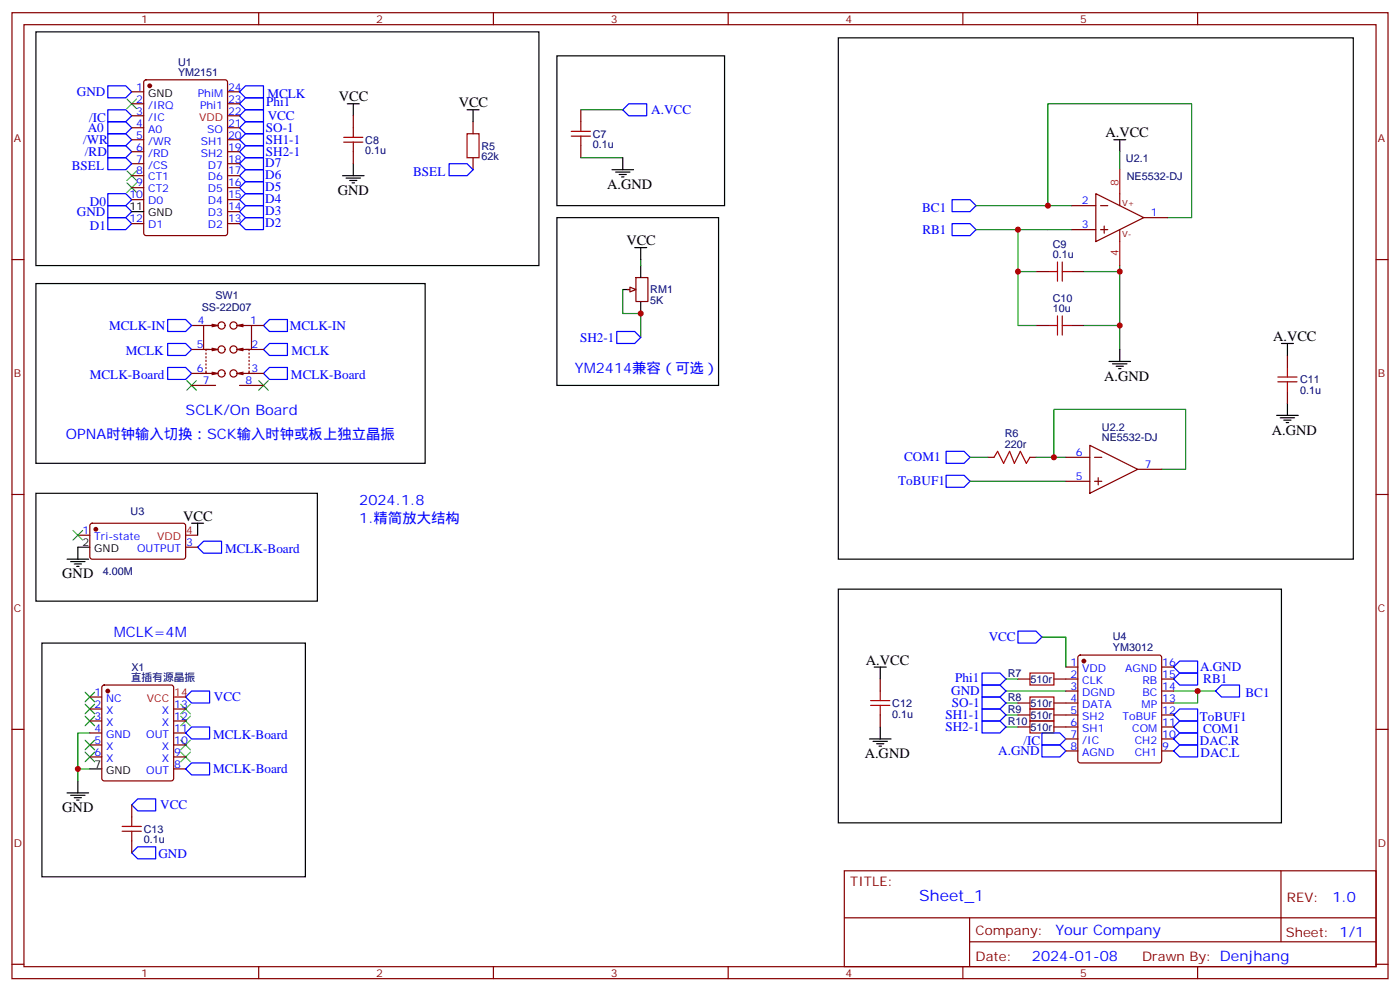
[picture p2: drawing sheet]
<svg xmlns="http://www.w3.org/2000/svg" width="412mm" height="292mm" viewBox="0 0 412 292" stroke-linecap="round" stroke-linejoin="round" font-family="sans-serif">
<g fill="none" stroke="#870000" stroke-width=".35">
<path d="M3.5 3.7h405.4v284.4h-405.4zM7.1 7.3h398.2v277.3h-398.2zM76.2 3.7v3.6M145.3 3.7v3.6M214.5 3.7v3.6M283.6 3.7v3.6M352.8 3.7v3.6M38.8 27h3.5M38.8 30.6h3.5M38.8 34.1h3.5M38.8 37.6h3.5M42.6 23.7l.4-.2h23.3l.7 .4v44.8l-.4 .6-23.6 .1-.6-.5-.1-44.7z"/>
<path d="M67 27h3.6M67 30.6h3.6M67 34.1h3.6M67 37.6h3.6M104.1 34.1v3.5M139.3 35.8v3.6M171.1 32.3v3.5M38.8 41.1h3.5M38.8 44.7h3.5M38.8 48.2h3.5M38.8 51.7h3.5M38.8 55.2h3.5"/>
<path d="M38.8 58.8h3.5M67 41.1h3.6M67 44.7h3.6M67 48.2h3.6M67 51.7h3.6M67 55.2h3.6M67 58.8h3.6M104.1 44.7v3.5M139.3 46.4v3.6M171.1 42.9v3.5M322.8 57l14.1 7.1-14.1 7zM329.8 57v3.5"/>
<path d="M3.5 76.4h3.6M38.8 65.8h3.5M67 65.8h3.6M67 62.3h3.6M305.2 79.9h3.5M315.7 79.9h3.6M315.7 60.5h7.1M315.7 67.6h7.1M324.2 60.5h2.1M324.2 67.6h2.1M325.3 66.5v2.2M329.8 67.6v3.5"/>
<path d="M336.9 64.1h7.1M405.3 76.4h3.6M184.9 85.2h1.7M187.3 81.7h3.6v7.1h-3.6zM305.2 95.8h3.5M315.7 95.8h3.6M379.2 104.6v3.6M379.2 115.2v3.5M291 134.6h1.8M303.4 134.6h1.8M314 134.6h7M321 131.1l14.1 7-14.1 7.1z"/>
<path d="M322.4 134.6h2.2M335.1 138.1h7.1M3.5 145.6h3.6M314 141.7h7M322.4 141.7h2.2M323.5 140.6v2.1M405.3 145.6h3.6M259.3 199.9v3.5M314 196.4h3.5M314 199.9h3.5M317.7 193l.5-.2h23.3l.5 .2 .2 .5v30.4l-.2 .5-.5 .2h-23.3l-.5-.3-.2-.4v-30.4zM342.2 196.4h3.5"/>
<path d="M342.2 199.9h3.5M3.5 214.7h3.6M259.3 210.5v3.5M299.9 214h3.5M299.9 210.5h3.5M299.9 206.9h3.5M310.4 214h7.1M310.4 210.5h7.1M310.4 206.9h7.1M314 203.4h3.5M314 217.5h3.5M342.2 214h3.5"/>
<path d="M342.2 210.5h3.5M342.2 206.9h3.5M342.2 203.4h3.5M342.2 217.5h3.5M405.3 214.7h3.6M314 221.1h3.5M342.2 221.1h3.5M248.7 256.3h156.6v28.3h-156.6zM377.3 256.4v20.8M248.7 270.2h156.5M285.6 277.2h119.6M285.6 270.2v14.1"/>
<path d="M3.5 283.8h3.6M76.2 284.6v3.5M145.3 284.6v3.5M214.5 284.6v3.5M283.6 284.6v3.5M352.8 284.6v3.5M405.3 283.8h3.6"/>
</g>
<g fill="none" stroke="#a10000" stroke-width=".35">
<path d="M104.1 37.6v2.8M137.6 39.4h3.5v7h-3.5zM168.3 38.7h5.6M171.1 35.8v2.9M101.2 40.4h5.7M101.2 41.8h5.7M104.1 41.8v2.9M168.3 40.1h5.6M171.1 40.1v2.8M308.7 79.9h2.8M311.5 77.1v5.7M312.9 77.1v5.7"/>
<path d="M312.9 79.9h2.8M308.7 95.8h2.8M311.5 93v5.6M312.9 93v5.6M312.9 95.8h2.8M376.4 112.4h5.7M376.4 111h5.7M379.2 108.2v2.8M379.2 112.4v2.8M292.8 134.6l1.1-1.7 1.7 3.5 1.8-3.5 1.4 3.5 1.8-3.5 1.7 3.5 1.1-1.8M256.5 207.6h5.6M256.5 206.2h5.6"/>
<path d="M259.3 203.4v2.8M259.3 207.6v2.9M303.4 212.2h7v3.6h-7zM303.4 208.7h7v3.5h-7zM303.4 205.2h7v3.5h-7z"/>
</g>
<g fill="none" stroke="#008700" stroke-width=".35">
<path d="M171.1 32.3h12.3M171.1 46.4h12.3M329.8 44.7v5.3M287.5 67.6h28.2M287.5 60.5h21.2M299.9 67.6v12.3h5.3M299.9 79.9v15.9h5.3M315.7 60.5h-7v-29.9h42.3v33.5h-7M319.3 79.9h10.5M329.8 78.2v24.7M319.3 95.8h10.5M285.8 134.6h5.2"/>
<path d="M305.2 134.6h8.8M310.4 134.6v-14.1h38.8v17.6h-7M285.8 141.7h28.2M296.3 214h3.6M296.3 210.5h3.6M296.3 206.9h3.6M296.3 203.4h17.7M345.7 203.4h12.4M352.8 203.4v3.5h-7.1"/>
</g>
<g fill="none" stroke="#00f" stroke-width=".35">
<path d="M31.7 25.3h5.3l1.8 1.7-1.8 1.8h-5.3zM31.7 32.3h5.3l1.8 1.8-1.8 1.7h-5.3zM31.7 35.8h5.3l1.8 1.8-1.8 1.8h-5.3zM31.7 39.4h5.3l1.8 1.7-1.8 1.8h-5.3zM70.6 30.6l1.7-1.8h5.3v3.5h-5.3zM70.6 37.6l1.7-1.8h5.3v3.6h-5.3zM72.3 32.3h5.3v3.5h-5.3l-1.7-1.7zM185.2 30.6h5.3v3.5h-5.3l-1.8-1.8zM31.7 42.9h5.3l1.8 1.8-1.8 1.7h-5.3zM31.7 57h5.3l1.8 1.8-1.8 1.7h-5.3zM31.7 46.4h5.3l1.8 1.8-1.8 1.8h-5.3zM70.6 48.2l1.7-1.8h5.3v3.6h-5.3z"/>
<path d="M70.6 51.7l1.7-1.7h5.3v3.5h-5.3zM70.6 55.2l1.7-1.7h5.3v3.5h-5.3zM70.6 41.1l1.7-1.7h5.3v3.5h-5.3zM70.6 44.7l1.7-1.8h5.3v3.5h-5.3zM72.3 57h5.3v3.5h-5.3l-1.7-1.7zM280.5 58.8h5.3l1.7 1.7-1.7 1.8h-5.3zM31.7 60.5h5.3l1.8 1.8-1.8 1.8h-5.3zM31.7 64.1h5.3l1.8 1.7-1.8 1.8h-5.3zM70.6 62.3l1.7-1.8h5.3v3.6h-5.3zM70.6 65.8l1.7-1.7h5.3v3.5h-5.3zM280.5 65.8h5.3l1.7 1.8-1.7 1.8h-5.3zM278.7 132.9h5.3l1.8 1.7-1.8 1.8h-5.3z"/>
<path d="M278.7 139.9h5.3l1.8 1.8-1.8 1.7h-5.3zM299.9 185.8h5.3l1.7 1.7-1.7 1.8h-5.3zM345.7 196.4l1.8-1.8h5.3v3.5h-5.3zM345.7 199.9l1.8-1.8h5.3v3.5h-5.3zM289.3 212.2h5.3l1.7 1.8-1.7 1.8h-5.3zM289.3 208.7h5.3l1.7 1.8-1.7 1.7h-5.3zM289.3 205.2h5.3l1.7 1.7-1.7 1.8h-5.3zM289.3 201.6h5.3l1.7 1.8-1.7 1.8h-5.3zM306.9 215.8h5.3l1.8 1.7-1.8 1.8h-5.3zM306.9 219.3h5.3l1.8 1.8-1.8 1.7h-5.3zM345.7 214l1.8-1.8h5.3v3.6h-5.3zM347.5 208.7h5.3v3.5h-5.3l-1.8-1.7z"/>
<path d="M358.1 203.4l1.7-1.8h5.3v3.6h-5.3z"/>
</g>
<g fill="none" stroke="#000" stroke-width=".35">
<path d="M164 16.4h49.4v44.1h-49.4zM246.9 11.1h151.7v153.5h-151.7zM102.3 30.6h3.5M104.1 30.6v3.5M137.6 32.3h3.5M139.3 32.3v3.5M100.9 51.7h6.3M102 52.4h4.2M103 53.1h2.1M103.7 53.8h.7M104.1 48.2v3.5M180.3 50h6.3"/>
<path d="M181.3 50.7h4.3M182.4 51.4h2.1M183.1 52.1h.7M183.4 46.4v3.6M328.1 41.1h3.5M329.8 41.1v3.6M38.8 62.3h3.5M164 64.1h47.7v49.4h-47.7zM188.7 78.2v3.5M183.4 85.2h3.6M188.7 88.8v3.5M326.7 106.4h6.3"/>
<path d="M327.7 107.1h4.3M328.8 107.8h2.1M329.5 108.5h.7M329.8 102.9v3.5M377.5 101.1h3.5M379.2 101.1v3.5M379.2 118.7v3.6M376.1 122.3h6.3M377.1 123h4.3M378.2 123.7h2.1M378.9 124.4h.7M246.9 173.4h130.6v68.8h-130.6z"/>
<path d="M257.5 196.4h3.6M259.3 196.4v3.5M256.1 217.5h6.4M257.2 218.2h4.2M258.2 218.9h2.1M258.9 219.6h.7M259.3 214v3.5"/>
</g>
<path d="M329.8 50v7M329.8 71.1v7.1" fill="none" stroke="#f00" stroke-width=".35"/>
<path d="M37.4 29.1l2.8 2.9M40.2 29.1l-2.8 2.9M37.4 50.3l2.8 2.8M37.4 53.8l2.8 2.9M40.2 50.3l-2.8 2.8M40.2 53.8l-2.8 2.9" fill="none" stroke="#3c3" stroke-width=".35"/>
<g fill="#870000" stroke="#870000" stroke-width=".35">
<circle cx="44.1" cy="25.3" r=".53"/>
<circle cx="319.3" cy="194.6" r=".53"/>
</g>
<path d="M185.6 84.5l1.7 .7-1.7 .7z" fill="#f0f0f0" stroke="#870000" stroke-width=".35"/>
<path d="M188.7 76.4v1.8M183.4 85.2v7.1h5.3v7M296.3 199.9h3.6M306.9 187.5h7.1v8.9M26.5 215.8h-3.6v14.1M22.9 226.3h3.6" fill="none" stroke="#008700" stroke-width=".35"/>
<g fill="none" stroke="#00f" stroke-width=".35">
<path d="M70.6 27l1.7-1.7h5.3v3.5h-5.3zM132.3 48.2h5.3l1.7 1.8-1.7 1.7h-5.3zM49.4 94.1h5.3l1.7 1.7-1.7 1.8h-5.3zM79.4 94.1h5.3v3.5h-5.3l-1.8-1.8zM181.7 97.6h5.3l1.7 1.7-1.7 1.8h-5.3zM49.4 101.1h5.3l1.7 1.8-1.7 1.7h-5.3zM49.4 108.2h5.3l1.7 1.7-1.7 1.8h-5.3zM79.4 101.1h5.3v3.5h-5.3l-1.8-1.7zM79.4 108.2h5.3v3.5h-5.3l-1.8-1.8zM60 159.3h5.3v3.5h-5.3l-1.8-1.7zM289.3 198.1h5.3l1.7 1.8-1.7 1.7h-5.3zM56.4 203.4h5.3v3.5h-5.3l-1.7-1.7z"/>
<path d="M56.4 214h5.3v3.5h-5.3l-1.7-1.7zM345.7 217.5l1.8-1.7h5.3v3.5h-5.3zM347.5 219.3h5.3v3.5h-5.3l-1.8-1.7zM40.6 235.2h5.3v3.5h-5.3l-1.8-1.8zM56.4 224.6h5.3v3.5h-5.3l-1.7-1.8zM38.8 251l1.8-1.7h5.3v3.5h-5.3z"/>
</g>
<g fill="none" stroke="#000" stroke-width=".35">
<path d="M10.6 9.4h148.1v68.8h-148.1zM187 72.9h3.5M188.7 72.9v3.5M10.6 83.5h114.6v52.9h-114.6zM10.6 145.2h82.9v31.8h-82.9zM56.4 154h3.6M58.2 154v3.6M19.8 164.6h6.3M20.8 165.3h4.2M21.9 166h2.1M22.6 166.7h.7M26.5 161.1h-3.6v3.5"/>
<path d="M12.3 189.3h77.7v68.8h-77.7zM19.8 233.4h6.3M20.8 234.1h4.2M21.9 234.8h2.1M22.6 235.5h.7M22.9 229.9v3.5M26.5 226.3h3.5"/>
</g>
<g fill="none" stroke="#3c3" stroke-width=".35">
<path d="M55 112l2.9 2.9M57.9 112l-2.9 2.9M76.2 112l2.8 2.9M79 112l-2.8 2.9M21.5 156.1l2.8 2.9M24.3 156.1l-2.8 2.9M25 217.9l2.9 2.8M25 210.8l2.9 2.8M25 207.3l2.9 2.8M25 203.8l2.9 2.8M27.9 217.9l-2.9 2.8M27.9 210.8l-2.9 2.8"/>
<path d="M27.9 207.3l-2.9 2.8M27.9 203.8l-2.9 2.8M53.3 207.3l2.8 2.8M53.3 210.8l2.8 2.8M53.3 217.9l2.8 2.8M56.1 207.3l-2.8 2.8M56.1 210.8l-2.8 2.8M56.1 217.9l-2.8 2.8M25 221.4l2.9 2.8M27.9 221.4l-2.9 2.8M53.3 221.4l2.8 2.8M56.1 221.4l-2.8 2.8"/>
</g>
<g fill="none" stroke="#870000" stroke-width=".35">
<path d="M56.4 95.8h3.6M62.4 95.5l1.8 .3M64.2 95.8h-4.2v7.1M64.2 95.8l-1.8 .4M69.8 95.8h4.3v7.1M69.8 95.8l1.8 .4M71.6 95.5l-1.8 .3M74.1 95.8h3.5M56.4 102.9h5.3M56.4 109.9h4.5M56.4 113.5h7.1M60.7 109.2v.7h2.8"/>
<path d="M60.7 103.9v.4M60.7 105v.3M60.7 106v.4M60.7 107.1v.4M60.7 108.2v.3M62.4 109.6l1.8 .3-1.8 .4M62.4 102.5l1.8 .4-1.8 .3M63.5 102.9h-2.8v.3M69.8 102.9l1.8 .3M69.8 109.9l1.8 .4M70.6 102.9h2.8v.3M70.6 113.5h7"/>
<path d="M71.6 102.5l-1.8 .4M71.6 109.6l-1.8 .3M72.3 102.9h5.3M73.2 109.9h4.4M73.4 109.2v.7h-2.8M73.4 103.9v.4M73.4 105v.3M73.4 106v.4M73.4 107.1v.4M73.4 108.2v.3M22.9 157.6h3.6M26.7 154.2l.5-.2 27 .1 .5 .6-.1 9.5-.6 .4-27.1-.1-.4-.6v-9.2z"/>
<path d="M54.7 161.1h3.5M299.9 199.9h3.5M310.4 199.9h3.6M26.5 208.7h3.5M26.5 212.2h3.5M26.5 215.8h3.5M26.5 219.3h3.5M26.5 205.2h3.5M30.2 201.9l.5-.3h19.7l.5 .3 .3 .5v26.8l-.3 .5-.5 .2h-19.7l-.5-.3-.2-.4v-26.8zM51.2 208.7h3.5M51.2 212.2h3.5M51.2 215.8h3.5"/>
<path d="M51.2 219.3h3.5M26.5 222.8h3.5M38.8 236.9v3.6M51.2 222.8h3.5M51.2 226.3h3.5M38.8 247.5v3.5"/>
<circle cx="65.3" cy="95.8" r="1.06"/>
<circle cx="68.8" cy="95.8" r="1.06"/>
<circle cx="65.3" cy="109.9" r="1.06"/>
<circle cx="65.3" cy="102.9" r="1.06"/>
<circle cx="68.8" cy="102.9" r="1.06"/>
<circle cx="68.8" cy="109.9" r="1.06"/>
</g>
<path d="M54.7 157.6h3.5M51.2 205.2h3.5" fill="none" stroke="#f00" stroke-width=".35"/>
<g fill="#870000" stroke="#870000" stroke-width=".35">
<circle cx="31.7" cy="203.4" r=".53"/>
<circle cx="28.2" cy="155.8" r=".53"/>
</g>
<path d="M303.4 198.1h7v3.5h-7zM36 244.7h5.6M36 243.3h5.6M38.8 240.5v2.8M38.8 244.7v2.8" fill="none" stroke="#a10000" stroke-width=".35"/>
<g fill="#c00">
<circle cx="352.8" cy="203.4" r=".88"/>
<circle cx="299.9" cy="67.6" r=".88"/>
<circle cx="329.8" cy="79.9" r=".88"/>
<circle cx="308.7" cy="60.5" r=".88"/>
<circle cx="310.4" cy="134.6" r=".88"/>
<circle cx="299.9" cy="79.9" r=".88"/>
<circle cx="329.8" cy="95.8" r=".88"/>
<circle cx="188.7" cy="92.3" r=".88"/>
<circle cx="22.9" cy="226.3" r=".88"/>
</g>
<text font-size="4.6" fill="#00f" x="270.8" y="265.4">Sheet_1</text>
<g font-size="4.2">
<text x="99.8" y="29.8">VCC</text>
<text x="135.1" y="31.6">VCC</text>
<text x="325.6" y="40.4">A.VCC</text>
<text x="99.5" y="57.4">GND</text>
<text x="178.9" y="55.6">A.GND</text>
<text x="184.5" y="72.2">VCC</text>
<text x="375" y="100.4">A.VCC</text>
<text x="325.3" y="112">A.GND</text>
<text x="374.6" y="127.9">A.GND</text>
<text x="54" y="153.3">VCC</text>
<text x="18.3" y="170.3">GND</text>
<text x="255.1" y="195.7">A.VCC</text>
<text x="254.7" y="223.2">A.GND</text>
<text x="18.3" y="239">GND</text>
</g>
<g font-size="4.2" fill="#00f">
<text x="169.3" y="109.9">YM2414兼容（可选）</text>
<text x="54.7" y="122.3">SCLK/On Board</text>
<text x="19.4" y="129.3">OPNA时钟输入切换：SCK输入时钟或板上独立晶振</text>
<text x="105.8" y="148.7">2024.1.8</text>
<text x="105.8" y="154">1.精简放大结构</text>
<text x="33.5" y="187.5">MCLK=4M</text>
<text x="392.5" y="265.6">1.0</text>
<text x="310.9" y="275.2">Your Company</text>
<text x="304" y="283">2024-01-08</text>
</g>
<g font-size="3.9" fill="#00f">
<text x="22.7" y="28.3">GND</text>
<text x="78.8" y="28.8">MCLK</text>
<text x="26.3" y="35.8">/IC</text>
<text x="78.4" y="31.3">Phi1</text>
<text x="78.9" y="35.3">VCC</text>
<text x="191.9" y="33.6">A.VCC</text>
<text x="25.8" y="38.9">A0</text>
<text x="78.3" y="38.9">SO-1</text>
<text x="24.5" y="42.4">/WR</text>
<text x="25" y="45.9">/RD</text>
<text x="78.3" y="42.4">SH1-1</text>
<text x="78.3" y="46">SH2-1</text>
<text x="21.2" y="50">BSEL</text>
<text x="78.1" y="49.2">D7</text>
<text x="78.1" y="52.8">D6</text>
<text x="121.7" y="51.7">BSEL</text>
<text x="78.1" y="56.3">D5</text>
<text x="78.1" y="59.8">D4</text>
<text x="22.7" y="63.6">GND</text>
<text x="26.5" y="60.5">D0</text>
<text x="78.1" y="63.4">D3</text>
<text x="271.6" y="62.3">BC1</text>
<text x="26.5" y="67.6">D1</text>
<text x="78.1" y="66.9">D2</text>
<text x="271.7" y="68.8">RB1</text>
<text x="32.2" y="97.1">MCLK-IN</text>
<text x="85.4" y="97.1">MCLK-IN</text>
<text x="170.9" y="100.6">SH2-1</text>
<text x="37" y="104.6">MCLK</text>
<text x="85.8" y="104.6">MCLK</text>
<text x="26.5" y="111.7">MCLK-Board</text>
<text x="85.7" y="111.7">MCLK-Board</text>
<text x="266.3" y="135.7">COM1</text>
<text x="264.6" y="142.7">ToBUF1</text>
<text x="66.3" y="162.8">MCLK-Board</text>
<text x="291.2" y="188.8">VCC</text>
<text x="353.5" y="197.6">A.GND</text>
<text x="281.4" y="200.6">Phi1</text>
<text x="354.5" y="201.1">RB1</text>
<text x="63" y="206.4">VCC</text>
<text x="280.2" y="204.7">GND</text>
<text x="280.4" y="208.2">SO-1</text>
<text x="366.9" y="205.2">BC1</text>
<text x="278.5" y="215.3">SH2-1</text>
<text x="278.5" y="211.8">SH1-1</text>
<text x="353.5" y="212.2">ToBUF1</text>
<text x="354.4" y="215.8">COM1</text>
<text x="62.8" y="217.5">MCLK-Board</text>
<text x="301.5" y="219.3">/IC</text>
<text x="353.4" y="219.3">DAC.R</text>
<text x="62.8" y="227.6">MCLK-Board</text>
<text x="294.1" y="222.3">A.GND</text>
<text x="353.6" y="222.8">DAC.L</text>
<text x="47.2" y="238.2">VCC</text>
<text x="46.7" y="252.5">GND</text>
</g>
<g font-size="3.9" fill="#800">
<text x="250.5" y="260.9">TITLE:</text>
<text x="379.1" y="265.6">REV:</text>
<text x="287.4" y="275.1">Company:</text>
<text x="378.7" y="275.7">Sheet: 1/1</text>
<text x="287.4" y="282.8">Date:</text>
<text x="336.4" y="282.9">Drawn By: Denjhang</text>
</g>
<g font-size="3.2" fill="#800">
<text x="41.6" y="6.7">1</text>
<text x="110.8" y="6.7">2</text>
<text x="179.9" y="6.7">3</text>
<text x="249.1" y="6.7">4</text>
<text x="318.2" y="6.7">5</text>
<text x="4.1" y="41.8">A</text>
<text x="405.9" y="41.8">A</text>
<text x="4.1" y="111">B</text>
<text x="405.9" y="111">B</text>
<text x="4.1" y="180.1">C</text>
<text x="405.9" y="180.1">C</text>
<text x="4.1" y="249.3">D</text>
<text x="405.9" y="249.3">D</text>
<text x="41.6" y="287.5">1</text>
<text x="110.8" y="287.5">2</text>
<text x="179.9" y="287.5">3</text>
<text x="249.1" y="287.5">4</text>
<text x="318.2" y="287.5">5</text>
</g>
<g font-size="3.2" fill="#000080">
<text x="52.4" y="22.4">YM2151</text>
<text x="52.4" y="19.4">U1</text>
<text x="174.6" y="40.5">C7</text>
<text x="107.6" y="45.5">0.1u</text>
<text x="107.6" y="42.2">C8</text>
<text x="141.8" y="47.2">62k</text>
<text x="141.8" y="44">R5</text>
<text x="174.6" y="43.7">0.1u</text>
<text x="331.7" y="47.6">U2.1</text>
<text x="331.9" y="52.9">NE5532-DJ</text>
<text x="310.1" y="76.1">0.1u</text>
<text x="310.1" y="72.9">C9</text>
<text x="63.5" y="88.1">SW1</text>
<text x="191.6" y="89.5">5K</text>
<text x="191.6" y="86.4">RM1</text>
<text x="310.1" y="88.8">C10</text>
<text x="59.4" y="91.7">SS-22D07</text>
<text x="310.1" y="91.9">10u</text>
<text x="383" y="112.8">C11</text>
<text x="383" y="116">0.1u</text>
<text x="296" y="131.8">220r</text>
<text x="296" y="128.6">R6</text>
<text x="324.6" y="130">NE5532-DJ</text>
<text x="324.6" y="126.8">U2.2</text>
<text x="38.5" y="151.6">U3</text>
<text x="30.3" y="169.3">4.00M</text>
<text x="327.8" y="191.6">YM3012</text>
<text x="327.8" y="188.5">U4</text>
<text x="38.7" y="197.5">X1</text>
<text x="38.5" y="200.5">直插有源晶振</text>
<text x="296.8" y="199.3">R7</text>
<text x="303.6" y="201">510r</text>
<text x="262.8" y="208.1">C12</text>
<text x="296.8" y="209.8">R9</text>
<text x="296.8" y="206.3">R8</text>
<text x="303.6" y="208.1">510r</text>
<text x="262.8" y="211.3">0.1u</text>
<text x="296.8" y="213.3">R10</text>
<text x="303.6" y="215.1">510r</text>
<text x="303.6" y="211.6">510r</text>
<text x="42.3" y="245.1">C13</text>
<text x="42.3" y="248.3">0.1u</text>
</g>
<g font-size="3.2" fill="#00f">
<text x="40.1" y="26.7">1</text>
<text x="58.3" y="28.4">PhiM</text>
<text x="67.2" y="26.7">24</text>
<text x="40.1" y="30.2">2</text>
<text x="40.1" y="33.7">3</text>
<text x="43.6" y="32">/IRQ</text>
<text x="43.6" y="35.5">/IC</text>
<text x="58.9" y="32">Phi1</text>
<text x="67.2" y="33.7">22</text>
<text x="67.2" y="30.2">23</text>
<text x="40.1" y="37.3">4</text>
<text x="40.1" y="40.8">5</text>
<text x="43.6" y="39">A0</text>
<text x="61.1" y="39">SO</text>
<text x="67.2" y="40.8">20</text>
<text x="67.2" y="37.3">21</text>
<text x="40.1" y="44.3">6</text>
<text x="40.1" y="47.8">7</text>
<text x="43.6" y="42.5">/WR</text>
<text x="43.6" y="46.1">/RD</text>
<text x="59.2" y="46.1">SH2</text>
<text x="59.2" y="42.5">SH1</text>
<text x="67.2" y="47.8">18</text>
<text x="67.2" y="44.3">19</text>
<text x="40.1" y="51.4">8</text>
<text x="43.6" y="49.6">/CS</text>
<text x="43.6" y="53.1">CT1</text>
<text x="61.3" y="53.1">D6</text>
<text x="61.3" y="49.6">D7</text>
<text x="67.2" y="51.4">17</text>
<text x="38.1" y="58.4">10</text>
<text x="40.1" y="54.9">9</text>
<text x="43.6" y="56.7">CT2</text>
<text x="61.3" y="56.7">D5</text>
<text x="67.2" y="58.4">15</text>
<text x="67.2" y="54.9">16</text>
<text x="38.1" y="65.5">12</text>
<text x="43.6" y="60.2">D0</text>
<text x="61.3" y="63.7">D3</text>
<text x="61.3" y="60.2">D4</text>
<text x="67.2" y="65.5">13</text>
<text x="67.2" y="61.9">14</text>
<text x="318.7" y="60.2">2</text>
<text x="339" y="63.7">1</text>
<text x="43.6" y="67.2">D1</text>
<text x="61.3" y="67.2">D2</text>
<text x="318.7" y="67.2">3</text>
<text x="58.3" y="95.5">4</text>
<text x="73.7" y="95.5">1</text>
<text x="58" y="102.5">5</text>
<text x="74.1" y="102.5">2</text>
<text x="58" y="109.6">6</text>
<text x="59.7" y="113.1">7</text>
<text x="72.3" y="113.1">8</text>
<text x="74.1" y="109.6">3</text>
<text x="316.9" y="134.3">6</text>
<text x="337.3" y="137.8">7</text>
<text x="316.9" y="141.3">5</text>
<text x="24.3" y="157.2">1</text>
<text x="27.8" y="159">Tri-state</text>
<text x="54.9" y="160.7">3</text>
<text x="40.4" y="162.5">OUTPUT</text>
<text x="315.3" y="196">1</text>
<text x="318.8" y="197.8">VDD</text>
<text x="331.4" y="197.8">AGND</text>
<text x="342.4" y="196">16</text>
<text x="315.3" y="199.5">2</text>
<text x="315.3" y="203.1">3</text>
<text x="318.8" y="201.3">CLK</text>
<text x="336.5" y="201.3">RB</text>
<text x="342.4" y="203.1">14</text>
<text x="342.4" y="199.5">15</text>
<text x="27.8" y="208.4">2</text>
<text x="27.8" y="204.8">1</text>
<text x="31.3" y="206.6">NC</text>
<text x="51.3" y="208.4">13</text>
<text x="315.3" y="206.6">4</text>
<text x="318.8" y="204.8">DGND</text>
<text x="318.8" y="208.4">DATA</text>
<text x="336.3" y="208.4">MP</text>
<text x="336.5" y="204.8">BC</text>
<text x="342.4" y="206.6">13</text>
<text x="27.8" y="215.4">4</text>
<text x="27.8" y="211.9">3</text>
<text x="31.3" y="213.6">X</text>
<text x="31.3" y="210.1">X</text>
<text x="47.7" y="210.1">X</text>
<text x="47.7" y="213.6">X</text>
<text x="51.3" y="211.9">12</text>
<text x="51.3" y="215.4">11</text>
<text x="315.3" y="210.1">5</text>
<text x="315.3" y="213.6">6</text>
<text x="318.8" y="211.9">SH2</text>
<text x="318.8" y="215.4">SH1</text>
<text x="330.7" y="211.9">ToBUF</text>
<text x="333.5" y="215.4">COM</text>
<text x="342.4" y="213.6">11</text>
<text x="342.4" y="210.1">12</text>
<text x="27.8" y="218.9">5</text>
<text x="31.3" y="220.7">X</text>
<text x="31.3" y="217.2">GND</text>
<text x="43.1" y="217.2">OUT</text>
<text x="47.7" y="220.7">X</text>
<text x="51.3" y="218.9">10</text>
<text x="315.3" y="217.2">7</text>
<text x="315.3" y="220.7">8</text>
<text x="318.8" y="218.9">/IC</text>
<text x="334.3" y="218.9">CH2</text>
<text x="342.4" y="220.7">9</text>
<text x="342.4" y="217.2">10</text>
<text x="27.8" y="222.5">6</text>
<text x="31.3" y="224.2">X</text>
<text x="43.1" y="227.8">OUT</text>
<text x="47.7" y="224.2">X</text>
<text x="51.3" y="222.5">9</text>
<text x="51.3" y="226">8</text>
<text x="318.8" y="222.5">AGND</text>
<text x="334.3" y="222.5">CH1</text>
</g>
<g font-size="3.2">
<text x="43.6" y="28.4">GND</text>
<text x="38.1" y="61.9">11</text>
<text x="43.6" y="63.7">GND</text>
<text x="24.3" y="160.7">2</text>
<text x="27.8" y="162.5">GND</text>
<text x="27.8" y="226">7</text>
<text x="31.3" y="227.8">GND</text>
</g>
<g font-size="3.2" fill="#f00">
<text x="58.7" y="35.5">VDD</text>
<text x="329.5" y="54.9" transform="rotate(-90 329.5 54.9)">8</text>
<text x="329.5" y="75.3" transform="rotate(-90 329.5 75.3)">4</text>
<text x="46.3" y="159">VDD</text>
<text x="54.9" y="157.2">4</text>
<text x="43.2" y="206.6">VCC</text>
<text x="51.3" y="204.8">14</text>
</g>
<g font-size="2.5" fill="#800">
<text x="330.6" y="60.5">V+</text>
<text x="330.6" y="69.7">V-</text>
</g>
</svg>
